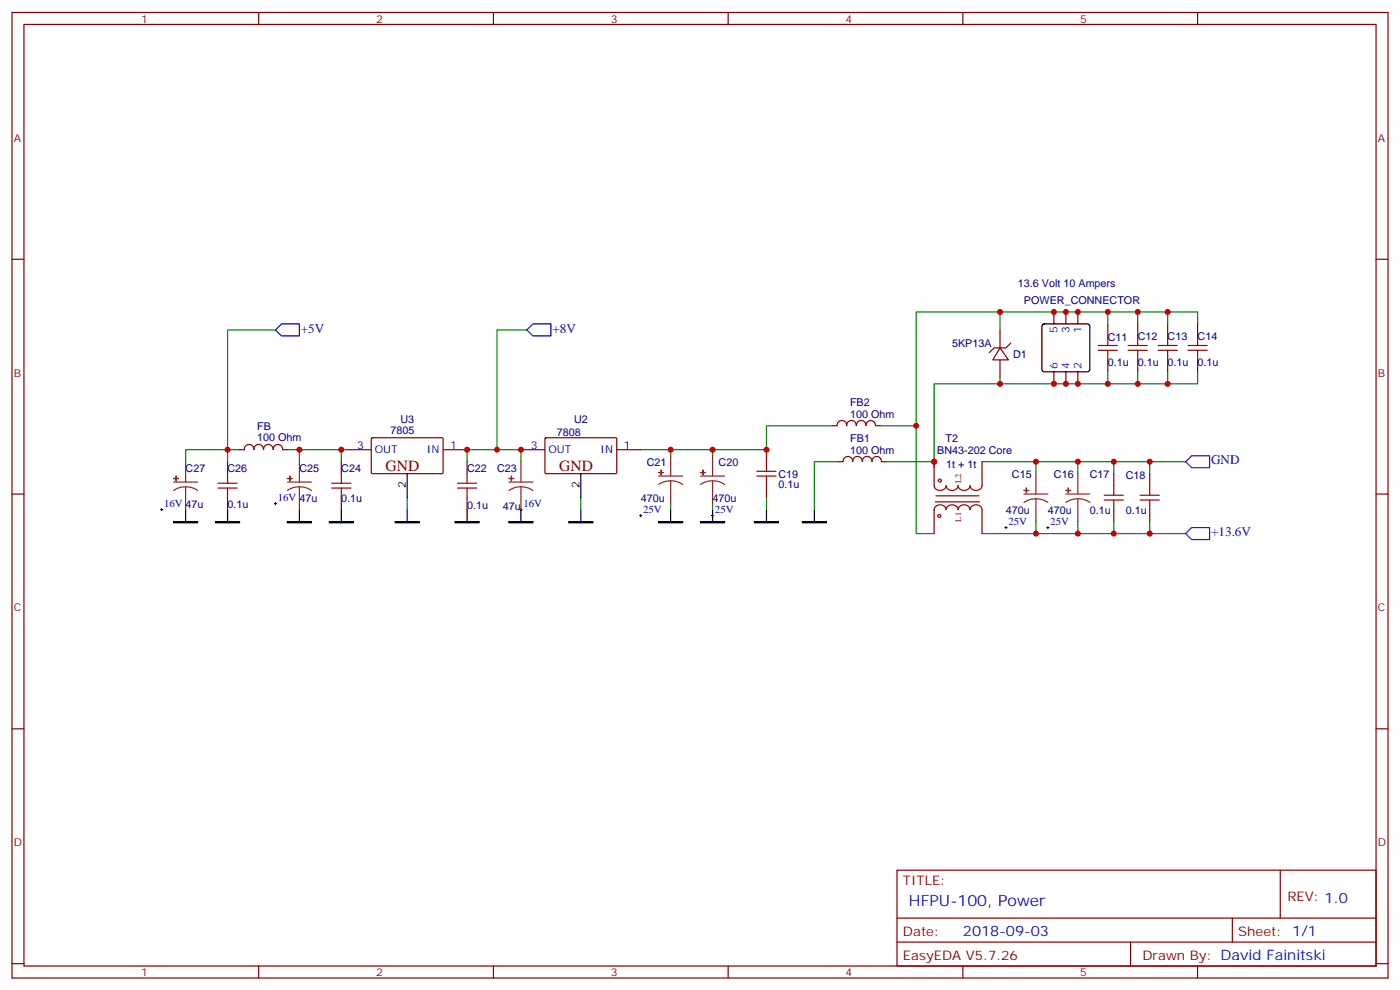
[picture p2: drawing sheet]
<svg xmlns="http://www.w3.org/2000/svg" width="412mm" height="292mm" viewBox="0 0 412 292" stroke-linecap="round" stroke-linejoin="round" font-family="sans-serif">
<g fill="none" stroke="#870000" stroke-width=".35">
<path d="M3.5 3.7h405.4v284.3h-405.4zM7.1 7.2h398.2v277.3h-398.2zM76.2 3.7v3.5M145.3 3.7v3.5M214.5 3.7v3.5M283.6 3.7v3.5M352.8 3.7v3.5M3.5 76.3h3.6M405.3 76.3h3.6M294.6 97.2v5.2M310.4 91.9v3.5M314 91.9v3.5"/>
<path d="M317.5 91.9v3.5M326.3 95.4v3.5M335.1 95.4v3.5M344 95.4v3.5M352.8 95.4v3.5M294.6 102.4l2.4 3.6h-4.5zM294.6 106v5.3M297.7 101l-1.4 1.4h-3.5l-1.4 1.5M310.4 109.5v3.5M314 109.5v3.5M317.5 109.5v3.5M326.3 106v3.5"/>
<path d="M335.1 106v3.5M344 106v3.5M352.8 106v3.5M67 136v3.5M80.5 132.4a1.43 1.43 0 0 0-1.5-1.5 1.43 1.43 0 0 0-1.4 1.5 1.41 1.41 0 0 0-1.4-1.5 1.41 1.41 0 0 0-1.4 1.5 1.41 1.41 0 0 0-1.4-1.5 1.41 1.41 0 0 0-1.4 1.5h-1.4M80.5 132.4a1.38 1.38 0 0 1 1.4-1.5 1.38 1.38 0 0 1 1.3 1.5M83.3 132.4h1.4M100.5 136v3.5M102.3 132.4h7.1M109.4 129.1l.3-.2 20.7 .1 .1 .3v10l-.3 .2-20.7-.1-.1-.3zM130.5 132.4h7.1M137.6 136v3.5"/>
<path d="M153.5 132.4h7M160.6 129.1l.3-.2 20.6 .1 .2 .3-.1 10-.3 .2-20.6-.1-.2-.3zM181.7 132.4h7M225.8 132.4v3.6M245.2 125.4h1.4M246.9 136l1.5-.1a1.41 1.41 0 0 1 1.4-1.5 1.41 1.41 0 0 1 1.4 1.5 1.41 1.41 0 0 1 1.4-1.5 1.41 1.41 0 0 1 1.4 1.5 1.43 1.43 0 0 1 1.4-1.5 1.43 1.43 0 0 1 1.4 1.5 1.4 1.4 0 0 1 1.4-1.5 1.4 1.4 0 0 1 1.4 1.5l1.5 .1M252.2 125.3a1.41 1.41 0 0 0-1.4-1.5 1.41 1.41 0 0 0-1.4 1.6 1.41 1.41 0 0 0-1.4-1.6 1.41 1.41 0 0 0-1.4 1.5M252.3 125.3a1.41 1.41 0 0 1 1.4-1.5 1.41 1.41 0 0 1 1.4 1.5 1.4 1.4 0 0 1 1.4-1.5 1.4 1.4 0 0 1 1.4 1.5M257.9 125.4h1.4M275.2 136v7M289.3 136v7M328.1 139.5v3.5"/>
<path d="M338.7 139.5v3.5M3.5 145.5h3.6M67 146.5v3.6M100.5 146.5v3.6M137.6 146.5v3.6M225.8 143v3.5M275.2 150.1v7M289.3 150.1v7M328.1 150.1v3.5M338.7 150.1v3.5M405.3 145.5h3.6M3.5 214.6h3.6"/>
<path d="M405.3 214.6h3.6M264.2 256.3h141.1v28.2h-141.1zM377.1 256.3v14.1M264.2 270.4h141.1M264.2 277.4h141.1M333 277.4v7.1M363 270.4v7M3.5 283.8h3.6M76.2 284.5v3.5M145.3 284.5v3.5M214.5 284.5v3.5M283.6 284.5v3.5"/>
<path d="M352.8 284.5v3.5M405.3 283.8h3.6"/>
</g>
<g fill="none" stroke="#008700" stroke-width=".35">
<path d="M81.1 97.2h-14.1v38.8M155.2 97.2h-8.8v35.2M294.6 91.9h-24.7v65.2h5.3M326.3 91.9v3.5M335.1 91.9v3.5M344 91.9v3.5M352.8 95.4v-3.5h-58.2v5.3M294.6 113h-19.4v24.7M326.3 109.5v3.5M335.1 109.5v3.5M344 109.5v3.5M352.8 109.5v3.5h-58.2v-1.7"/>
<path d="M70.6 132.4h-15.9v3.6M84.7 132.4h3.5M100.5 132.4v3.6M102.3 132.4h-14.1v3.6M137.6 136v-3.6h15.9v3.6M197.6 132.4v1.8M209.9 132.4v1.8M245.2 125.4h-19.4v7h-37.1M246.9 136h-7v14.1M259.3 125.4h10.6M261.1 136h14.1M289.3 136h59.9"/>
<path d="M305.2 136v3.5M317.5 136v3.5M328.1 136v3.5M338.7 136v3.5M119.9 146.5v3.6M171.1 146.5v3.6M197.6 148.3v1.8M209.9 148.3v1.8M225.8 146.5v3.6M289.3 157.1h59.9M305.2 153.6v3.5M317.5 153.6v3.5"/>
<path d="M328.1 153.6v3.5M338.7 153.6v3.5"/>
</g>
<path d="M81.1 97.2l1.8-1.8h5.3v3.5h-5.3zM155.2 97.2l1.8-1.8h5.3v3.5h-5.3zM349.2 136l1.8-1.8h5.3v3.5h-5.3zM349.2 157.1l1.8-1.7h5.3v3.5h-5.3z" fill="none" stroke="#00f" stroke-width=".35"/>
<path d="M51.2 153.6h7v.4h-7zM63.5 153.6h7.1v.4h-7.1zM84.7 153.6h7v.4h-7zM97 153.6h7.1v.4h-7.1zM116.4 153.6h7.1v.4h-7.1zM134.1 153.6h7v.4h-7zM149.9 153.6h7.1v.4h-7.1zM167.6 153.6h7v.4h-7zM194 153.6h7.1v.4h-7.1zM206.4 153.6h7v.4h-7zM222.2 153.6h7.1v.4h-7.1zM236.4 153.6h7v.4h-7z" fill="#000" stroke="#000" stroke-width=".35"/>
<g fill="none" stroke="#000" stroke-width=".35">
<path d="M307.2 95.6l.4-.2h12.7l.5 .2 .2 .5v12.7l-.2 .5-.5 .2h-12.7l-.5-.2-.2-.5v-12.7zM119.9 139.5v7M171.1 139.5v7M54.7 150.1v3.5M67 150.1v3.5M88.2 150.1v3.5M100.5 150.1v3.5M119.9 150.1v3.5M137.6 150.1v3.5M153.5 150.1v3.5M171.1 150.1v3.5M197.6 150.1v3.5"/>
<path d="M209.9 150.1v3.5M225.8 150.1v3.5M239.9 150.1v3.5"/>
</g>
<g fill="none" stroke="#000" stroke-width=".29">
<path d="M47.3 150.1h.7M47.6 149.7v.7M80.8 148.3h.7M81.1 148v.7M153.1 150.1h.7M153.5 149.7v.7M188.4 151.8h.7M188.7 151.5v.7M209.5 151.8h.8M209.9 151.5v.7M296 155.4h.7M296.3 155v.7"/>
<path d="M308.3 155.4h.7M308.7 155v.7"/>
</g>
<g fill="none" stroke="#a10000" stroke-width=".35">
<path d="M326.3 98.9v2.8M335.1 98.9v2.8M344 98.9v2.8M352.8 98.9v2.8M323.5 103.2h5.6M323.5 101.7h5.6M326.3 103.2v2.8M332.3 103.2h5.7M332.3 101.7h5.7M335.1 103.2v2.8M341.1 103.2h5.7M341.1 101.7h5.7"/>
<path d="M344 103.2v2.8M350 103.2h5.6M350 101.7h5.6M352.8 103.2v2.8M67 139.5v2.8M100.5 139.5v2.8M137.6 139.5v2.8M223 138.8h5.6M225.8 136v2.8M64.2 143.7h5.6M64.2 142.3h5.6M67 143.7v2.8"/>
<path d="M97.7 143.7h5.7M97.7 142.3h5.7M100.5 143.7v2.8M134.8 143.7h5.6M134.8 142.3h5.6M137.6 143.7v2.8M223 140.2h5.6M225.8 140.2v2.8M275.2 143a1.81 1.81 0 0 0 1.7 1.4 1.81 1.81 0 0 0 1.8-1.4 1.81 1.81 0 0 0 1.8 1.4 1.81 1.81 0 0 0 1.7-1.4 1.81 1.81 0 0 0 1.8 1.4 1.81 1.81 0 0 0 1.8-1.4 1.81 1.81 0 0 0 1.7 1.4 1.81 1.81 0 0 0 1.8-1.4M275.2 150.1a1.81 1.81 0 0 1 1.7-1.4 1.81 1.81 0 0 1 1.8 1.4 1.81 1.81 0 0 1 1.8-1.4 1.81 1.81 0 0 1 1.7 1.4 1.81 1.81 0 0 1 1.8-1.4 1.81 1.81 0 0 1 1.8 1.4 1.81 1.81 0 0 1 1.7-1.4 1.81 1.81 0 0 1 1.8 1.4M275.5 147.8h13.1M275.7 146h12.7"/>
<path d="M325.3 147.2h5.6M325.3 145.8h5.6M328.1 143v2.8M328.1 147.2v2.9M335.8 147.2h5.7M335.8 145.8h5.7M338.7 143v2.8M338.7 147.2v2.9"/>
<circle cx="276.7" cy="151.9" r=".44"/>
<circle cx="276.8" cy="141.5" r=".44"/>
</g>
<g fill="none" stroke="#8c2424" stroke-width=".35">
<path d="M54.7 136v6M88.2 136v6M153.5 136v6M197.6 134.2v6M209.9 134.2v6M305.2 139.5v6M317.5 139.5v6M51.2 142h7M54.7 143.4l1.8 .2 1.7 .8M54.7 143.4l-1.9 .2-1.6 .8M54.7 143.4v6.7M84.7 142h7"/>
<path d="M88.2 143.4l1.8 .2 1.7 .8M88.2 143.4l-1.9 .2-1.6 .8M88.2 143.4v6.7M149.9 142h7.1M153.5 143.4l1.8 .2 1.7 .8M153.5 143.4l-1.9 .2-1.7 .8M153.5 143.4v6.7M194 140.2h7.1M197.6 141.6l1.8 .2 1.7 .9M197.6 141.6l-1.9 .2-1.7 .9M197.6 141.6v6.7M206.4 140.2h7"/>
<path d="M209.9 141.6l1.9 .2 1.6 .9M209.9 141.6l-1.8 .2-1.7 .9M209.9 141.6v6.7M301.6 145.5h7.1M305.2 146.9l1.8 .2 1.7 .9M305.2 146.9l-1.9 .2-1.7 .9M305.2 146.9v6.7M314 145.5h7M317.5 146.9l1.9 .2 1.6 .9M317.5 146.9l-1.9 .2-1.6 .9M317.5 146.9v6.7"/>
</g>
<g fill="#8c2424" stroke="#8c2424" stroke-width=".35">
<path d="M301.6 144.4l1.4 .1z"/>
<path d="M302.3 143.7l.1 1.4z"/>
<path d="M314 144.4l1.4 .1z"/>
<path d="M314.7 143.7v1.4z"/>
<path d="M206.4 139.1l1.4 .1z"/>
<path d="M207.1 138.4v1.4z"/>
<path d="M194 139.1l1.4 .1z"/>
<path d="M194.7 138.4l.1 1.4z"/>
<path d="M149.9 140.9h1.4z"/>
<path d="M150.6 140.2l.1 1.4z"/>
<path d="M84.7 140.9h1.4z"/>
<path d="M85.4 140.2v1.4z"/>
<path d="M51.2 140.9h1.4z"/>
<path d="M51.9 140.2v1.4z"/>
</g>
<g fill="#c00">
<circle cx="275.2" cy="136" r=".88"/>
<circle cx="209.9" cy="132.4" r=".88"/>
<circle cx="197.6" cy="132.4" r=".88"/>
<circle cx="146.4" cy="132.4" r=".88"/>
<circle cx="153.5" cy="132.4" r=".88"/>
<circle cx="137.6" cy="132.4" r=".88"/>
<circle cx="225.8" cy="132.4" r=".88"/>
<circle cx="269.9" cy="125.4" r=".88"/>
<circle cx="338.7" cy="136" r=".88"/>
<circle cx="328.1" cy="136" r=".88"/>
<circle cx="317.5" cy="136" r=".88"/>
<circle cx="305.2" cy="136" r=".88"/>
<circle cx="294.6" cy="113" r=".88"/>
<circle cx="344" cy="91.9" r=".88"/>
<circle cx="326.3" cy="91.9" r=".88"/>
<circle cx="335.1" cy="113" r=".88"/>
<circle cx="314" cy="91.9" r=".88"/>
<circle cx="310.4" cy="91.9" r=".88"/>
<circle cx="310.4" cy="113" r=".88"/>
<circle cx="314" cy="113" r=".88"/>
<circle cx="317.5" cy="91.9" r=".88"/>
<circle cx="317.5" cy="113" r=".88"/>
<circle cx="344" cy="113" r=".88"/>
<circle cx="326.3" cy="113" r=".88"/>
<circle cx="335.1" cy="91.9" r=".88"/>
<circle cx="294.6" cy="91.9" r=".88"/>
<circle cx="305.2" cy="157.1" r=".88"/>
<circle cx="317.5" cy="157.1" r=".88"/>
<circle cx="328.1" cy="157.1" r=".88"/>
<circle cx="338.7" cy="157.1" r=".88"/>
<circle cx="100.5" cy="132.4" r=".88"/>
<circle cx="88.2" cy="132.4" r=".88"/>
<circle cx="67" cy="132.4" r=".88"/>
</g>
<g font-size="4.6" fill="#800">
<text x="113.6" y="138.8">GND</text>
<text x="164.7" y="138.8">GND</text>
</g>
<text font-size="4.6" fill="#00f" x="267.8" y="266.8">HFPU-100, Power</text>
<text font-size="4.2" fill="#00f" x="283.6" y="275.7">2018-09-03</text>
<g font-size="3.9" fill="#00f">
<text x="88.6" y="97.9">+5V</text>
<text x="162.7" y="97.9">+8V</text>
<text x="356.7" y="136.7">GND</text>
<text x="356.7" y="157.9">+13.6V</text>
</g>
<g font-size="3.9" fill="#800">
<text x="266" y="260.5">TITLE:</text>
<text x="379.2" y="265.4">REV: 1.0</text>
<text x="266" y="275.7">Date:</text>
<text x="364.8" y="275.7">Sheet: 1/1</text>
<text x="266" y="282.7">EasyEDA V5.7.26</text>
<text x="336.5" y="282.7">Drawn By: David Fainitski</text>
</g>
<g font-size="3.2" fill="#800">
<text x="41.6" y="6.7">1</text>
<text x="110.8" y="6.7">2</text>
<text x="179.9" y="6.7">3</text>
<text x="249.1" y="6.7">4</text>
<text x="318.2" y="6.7">5</text>
<text x="4.1" y="41.8">A</text>
<text x="405.9" y="41.8">A</text>
<text x="4.1" y="110.9">B</text>
<text x="405.9" y="110.9">B</text>
<text x="4.1" y="180.1">C</text>
<text x="405.9" y="180.1">C</text>
<text x="4.1" y="249.2">D</text>
<text x="405.9" y="249.2">D</text>
<text x="41.6" y="287.5">1</text>
<text x="110.8" y="287.5">2</text>
<text x="179.9" y="287.5">3</text>
<text x="249.1" y="287.5">4</text>
<text x="318.2" y="287.5">5</text>
</g>
<g font-size="3.2" fill="#000080">
<text x="299.9" y="84.6">13.6 Volt 10 Ampers</text>
<text x="301.6" y="89.6">POWER_CONNECTOR</text>
<text x="326.3" y="100.5">C11</text>
<text x="335.1" y="100.1">C12</text>
<text x="344" y="100.1">C13</text>
<text x="352.8" y="100.1">C14</text>
<text x="280.5" y="102.3">5KP13A</text>
<text x="298.5" y="105.4">D1</text>
<text x="326.3" y="107.7">0.1u</text>
<text x="335.1" y="107.7">0.1u</text>
<text x="344" y="107.7">0.1u</text>
<text x="352.8" y="107.7">0.1u</text>
<text x="250.4" y="119.5">FB2</text>
<text x="118" y="124.7">U3</text>
<text x="169.1" y="124.7">U2</text>
<text x="250.5" y="123.1">100 Ohm</text>
<text x="75.8" y="129.8">100 Ohm</text>
<text x="75.8" y="126.7">FB</text>
<text x="115" y="127.8">7805</text>
<text x="164" y="128.4">7808</text>
<text x="250.5" y="130.2">FB1</text>
<text x="278.5" y="130.1">T2</text>
<text x="190.5" y="137.2">C21</text>
<text x="211.7" y="137.2">C20</text>
<text x="250.5" y="133.7">100 Ohm</text>
<text x="276.1" y="133.6">BN43-202 Core</text>
<text x="278.7" y="137.7">1t + 1t</text>
<text x="54.7" y="139">C27</text>
<text x="67" y="139">C26</text>
<text x="88.2" y="139">C25</text>
<text x="100.5" y="139">C24</text>
<text x="137.6" y="139">C22</text>
<text x="146.4" y="139">C23</text>
<text x="229.3" y="143.8">0.1u</text>
<text x="229.3" y="140.7">C19</text>
<text x="298.1" y="140.7">C15</text>
<text x="310.4" y="140.7">C16</text>
<text x="321" y="140.7">C17</text>
<text x="331.6" y="141">C18</text>
<text x="54.7" y="149.6">47u</text>
<text x="67" y="149.6">0.1u</text>
<text x="88.2" y="147.8">47u</text>
<text x="100.5" y="147.8">0.1u</text>
<text x="137.6" y="149.9">0.1u</text>
<text x="188.7" y="147.8">470u</text>
<text x="209.9" y="147.8">470u</text>
<text x="148.2" y="150.1">47u</text>
<text x="296.3" y="151.3">470u</text>
<text x="308.7" y="151.3">470u</text>
<text x="321" y="151.3">0.1u</text>
<text x="331.6" y="151.3">0.1u</text>
</g>
<g font-size="3.2" fill="#00f">
<text x="311.5" y="98.1" transform="rotate(-90 311.5 98.1)">5</text>
<text x="315" y="98.1" transform="rotate(-90 315 98.1)">3</text>
<text x="318.6" y="98.1" transform="rotate(-90 318.6 98.1)">1</text>
<text x="311.5" y="108.8" transform="rotate(-90 311.5 108.8)">6</text>
<text x="315" y="108.8" transform="rotate(-90 315 108.8)">4</text>
<text x="318.6" y="108.8" transform="rotate(-90 318.6 108.8)">2</text>
<text x="105.2" y="132.1">3</text>
<text x="110.4" y="133.5">OUT</text>
<text x="125.8" y="133.5">IN</text>
<text x="132.6" y="132.1">1</text>
<text x="156.4" y="132.1">3</text>
<text x="161.6" y="133.5">OUT</text>
<text x="176.9" y="133.5">IN</text>
<text x="183.8" y="132.1">1</text>
<text x="48.3" y="149.2">16V</text>
<text x="81.8" y="147.4">16V</text>
<text x="154.2" y="149.2">16V</text>
<text x="189.4" y="151">25V</text>
<text x="210.6" y="151">25V</text>
<text x="297" y="154.5">25V</text>
<text x="309.4" y="154.5">25V</text>
</g>
<g font-size="3.2">
<text x="119.6" y="143.6" transform="rotate(-90 119.6 143.6)">2</text>
<text x="170.7" y="143.6" transform="rotate(-90 170.7 143.6)">2</text>
</g>
<g font-size="2.5" fill="#a00000">
<text x="283.1" y="142.1" transform="rotate(-90 283.1 142.1)">L2</text>
<text x="283.1" y="153.6" transform="rotate(-90 283.1 153.6)">L1</text>
</g>
</svg>
